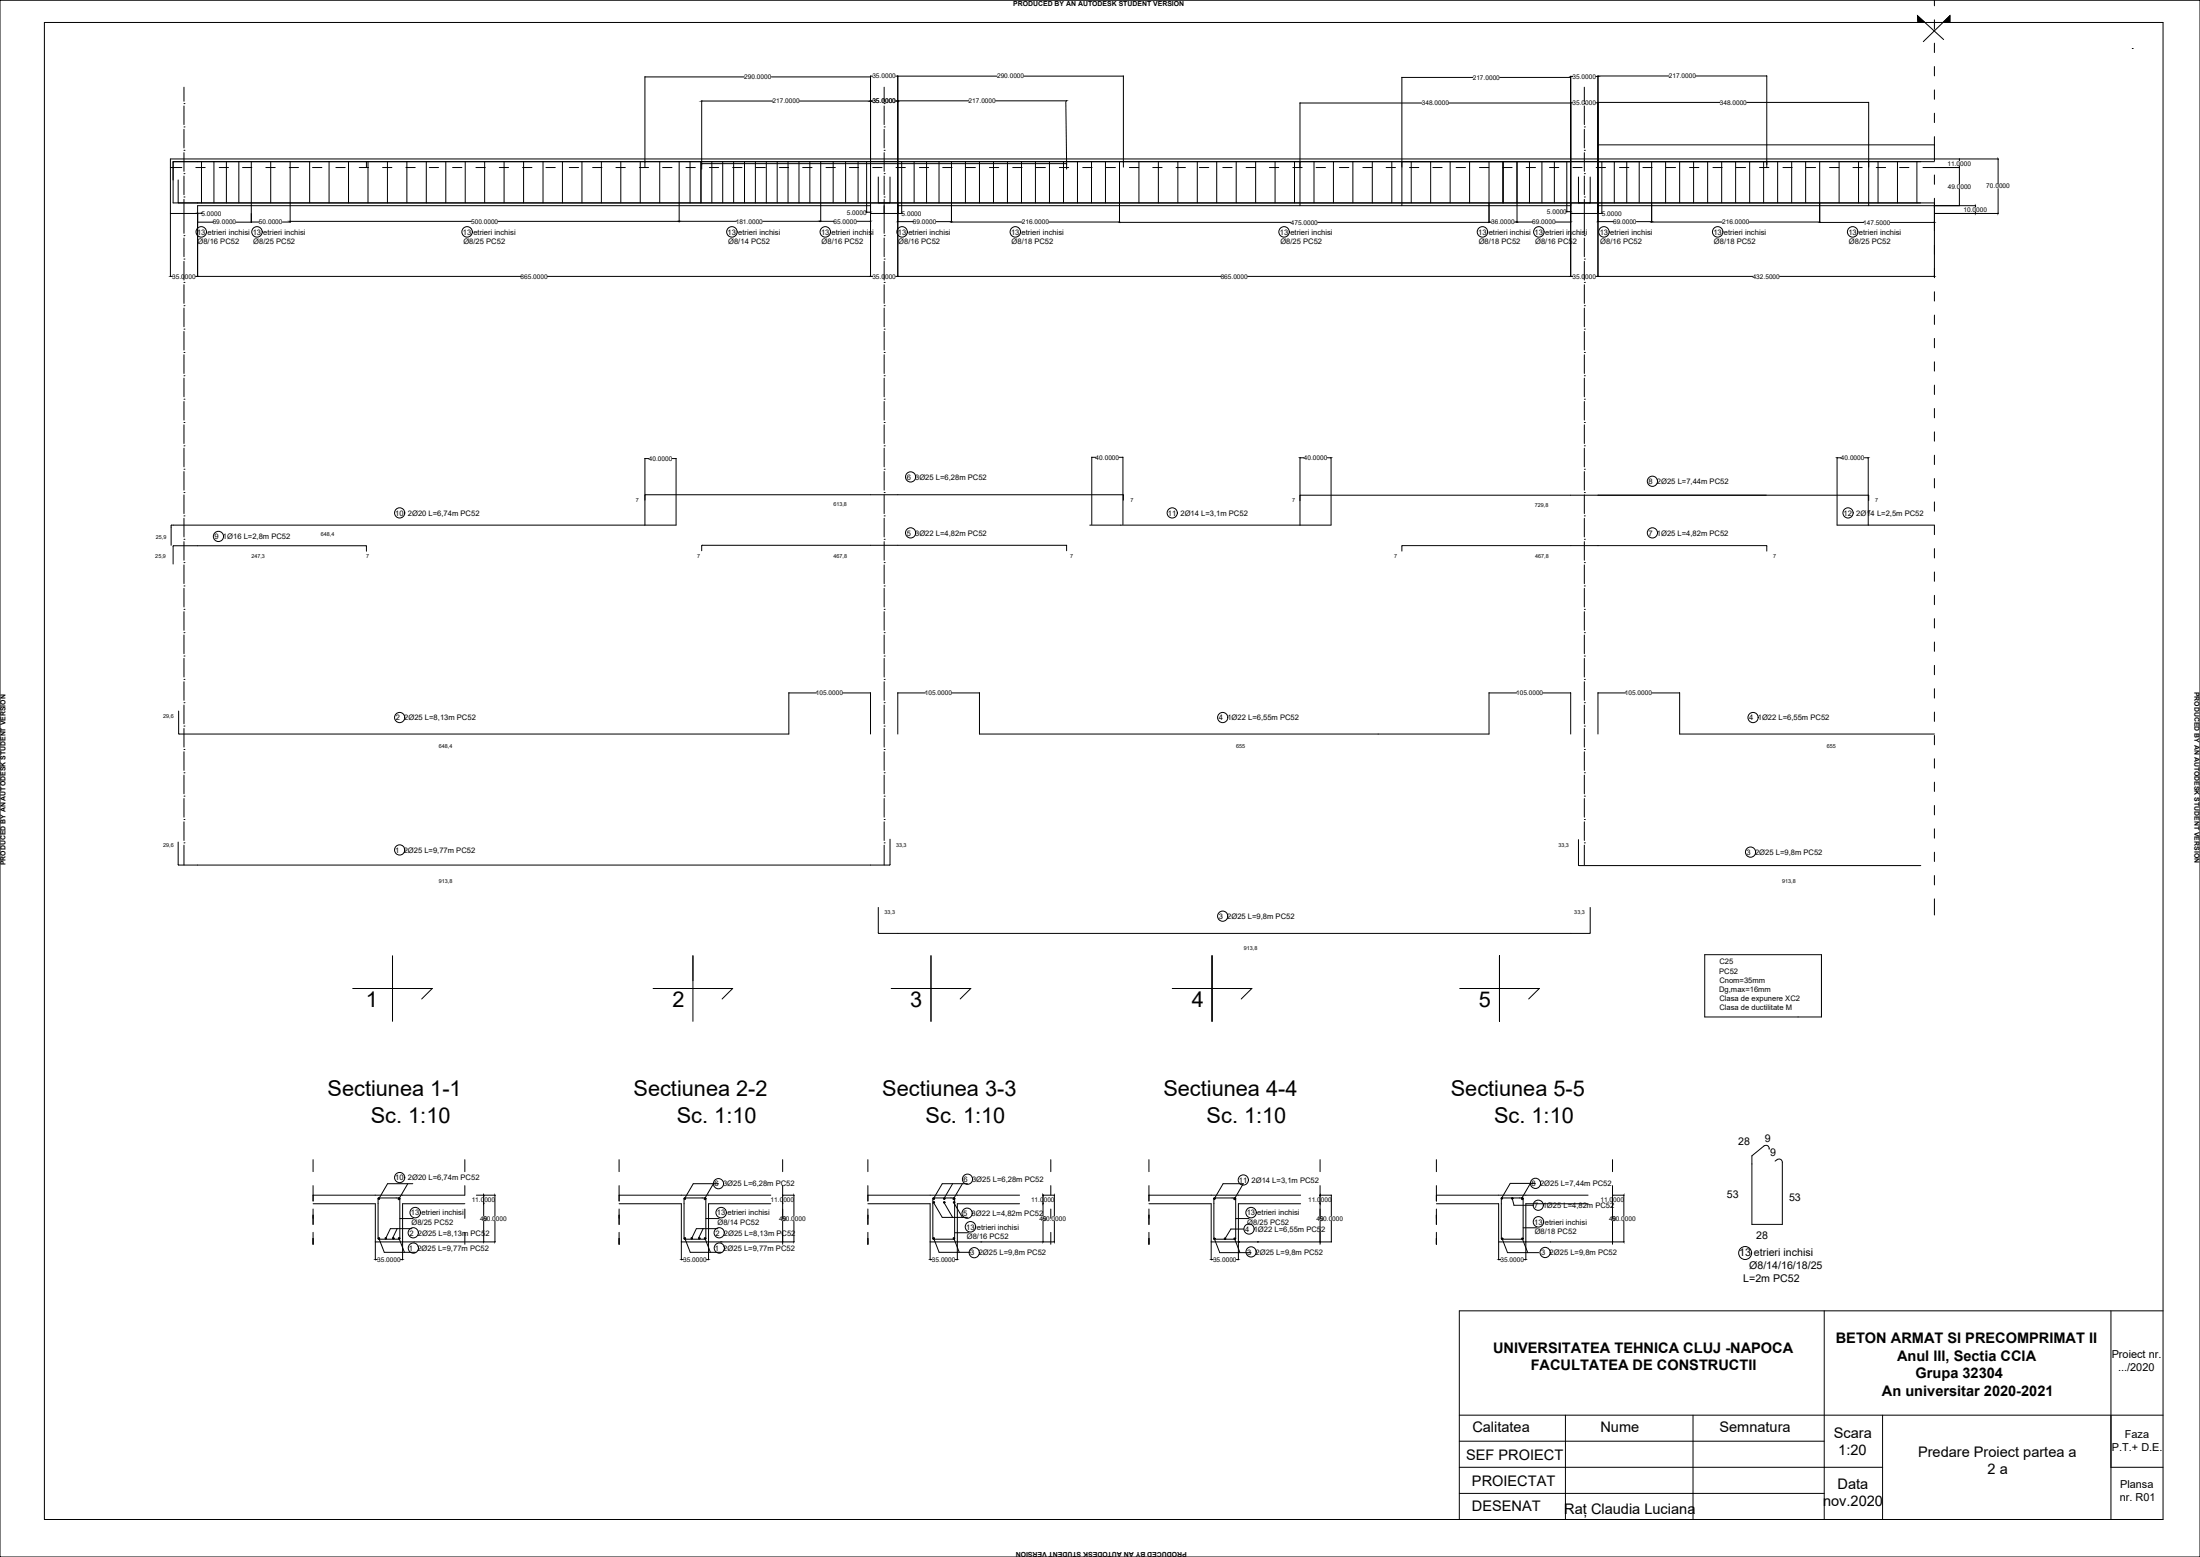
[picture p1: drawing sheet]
<svg xmlns="http://www.w3.org/2000/svg" width="1414mm" height="1000mm" viewBox="0 0 1414 1000" stroke-linecap="round" stroke-linejoin="round" font-family="sans-serif">
<!-- layer: Gr princ -->
<path d="M1243 102h-1133v35h17v-5h432v5h18v-5h432v5h18v-5h216M568 132v5M201 773h40v25h18v-25h40M201 768h98M398 773h40v25h17v-25h40M398 768h97M558 773h40v25h17v-25h40M558 768h97M738 773h40v25h18v-25h40M738 768h98M923 773h40v25h18v-25h40M923 768h98" fill="none" stroke="#000" stroke-width=".64"/>
<!-- layer: Cnom -->
<path d="M1237 14h-4l-1-4 17 15M1249 14h4v-4l-17 17M1234 104h-1123v26h1123" fill="none" stroke="#000" stroke-width=".64"/>
<!-- layer: Axe de simetrie -->
<g fill="none" stroke="#000" stroke-width=".64">
<path d="M118 56v9M568 56v9M1018 56v9M118 67h.1M118 68v12M568 67h.1M568 68v12M1018 67h.1M1018 68v12M118 97h.1M118 82h.1M118 83v12"/>
<path d="M118 98v12M568 97h.1M568 82h.1M568 83v12M568 98v12M1018 97h.1M1018 82h.1M1018 83v12M1018 98v12M118 112h.1M118 113v12M568 112h.1"/>
<path d="M568 113v12M1018 112h.1M1018 113v12M118 127h.1M118 128v22M568 127h.1M568 128v22M1018 127h.1M1018 128v22M118 151h.1M118 153v12M568 151h.1"/>
<path d="M568 153v12M1018 151h.1M1018 153v12M118 166h.1M118 168v12M568 166h.1M568 168v12M1018 166h.1M1018 168v12M118 181h.1M118 196h.1M118 183v12"/>
<path d="M118 198v12M568 181h.1M568 196h.1M568 183v12M568 198v12M1018 181h.1M1018 196h.1M1018 183v12M1018 198v12M118 211h.1M118 213v12M568 211h.1"/>
<path d="M568 213v12M1018 211h.1M1018 213v12M118 226h.1M118 228v12M568 226h.1M568 228v12M1018 226h.1M1018 228v12M118 241h.1M118 256h.1M118 243v12"/>
<path d="M118 258v12M568 241h.1M568 256h.1M568 243v12M568 258v12M1018 241h.1M1018 256h.1M1018 243v12M1018 258v12M118 271h.1M118 273v12M568 271h.1"/>
<path d="M568 273v12M1018 271h.1M1018 273v12M118 286h.1M118 288v12M568 286h.1M568 288v12M1018 286h.1M1018 288v12M118 301h.1M118 316h.1M118 303v12"/>
<path d="M118 318v12M568 301h.1M568 316h.1M568 303v12M568 318v12M1018 301h.1M1018 316h.1M1018 303v12M1018 318v12M118 331h.1M118 333v12M568 331h.1"/>
<path d="M568 333v12M1018 331h.1M1018 333v12M118 346h.1M118 348v12M568 346h.1M568 348v12M1018 346h.1M1018 348v12M118 361h.1M118 376h.1M118 363v12"/>
<path d="M118 378v12M568 361h.1M568 376h.1M568 363v12M568 378v12M1018 361h.1M1018 376h.1M1018 363v12M1018 378v12M118 391h.1M118 393v12M568 391h.1"/>
<path d="M568 393v12M1018 391h.1M1018 393v12M118 406h.1M118 408v12M568 406h.1M568 408v12M1018 406h.1M1018 408v12M118 421h.1M118 436h.1M118 423v12"/>
<path d="M118 438v12M568 421h.1M568 436h.1M568 423v12M568 438v12M1018 421h.1M1018 436h.1M1018 423v12M1018 438v12M118 451h.1M118 453v12M568 451h.1"/>
<path d="M568 453v12M1018 451h.1M1018 453v12M118 466h.1M118 468v12M568 466h.1M568 468v12M1018 466h.1M1018 468v12M118 481h.1M118 496h.1M118 483v12"/>
<path d="M118 498v12M568 481h.1M568 496h.1M568 483v12M568 498v12M1018 481h.1M1018 496h.1M1018 483v12M1018 498v12M118 511h.1M118 513v12M568 511h.1"/>
<path d="M568 513v12M1018 511h.1M1018 513v12M118 526h.1M118 528v12M568 526h.1M568 528v12M1018 526h.1M1018 528v12M118 541h.1M118 543v13M568 541h.1"/>
<path d="M568 543v13M1018 541h.1M1018 543v13"/>
</g>
<!-- layer: Axa simetrie si axa placa -->
<g fill="none" stroke="#000" stroke-width=".64">
<path d="M1243 0v4M1243 13v6M1243 28v6M1243 43v6M1243 58v6M1243 73v6M1243 88v15M110 108h7M126 108h6M141 108h6M156 108h6M171 108h6"/>
<path d="M186 108h6M201 108h6M216 108h6M231 108h6M246 108h6M261 108h6M276 108h6M291 108h6M306 108h6M321 108h6M336 108h6M351 108h6"/>
<path d="M366 108h6M381 108h6M396 108h6M411 108h6M426 108h6M441 108h6M456 108h6M471 108h6M486 108h6M501 108h6M516 108h6M531 108h6"/>
<path d="M546 108h6M561 108h6M576 108h6M591 108h6M606 108h6M621 108h6M636 108h6M651 108h6M666 108h6M681 108h6M696 108h6M711 108h6"/>
<path d="M726 108h6M741 108h6M756 108h6M771 108h6M786 108h6M801 108h6M816 108h6M831 108h6M846 108h6M861 108h6M876 108h6M891 108h6"/>
<path d="M906 108h6M921 108h6M936 108h6M951 108h6M966 108h6M981 108h6M996 108h6M1011 108h6M1026 108h6M1041 108h6M1056 108h6M1071 108h6"/>
<path d="M1086 108h6M1101 108h6M1116 108h6M1131 108h6M1146 108h6M1161 108h6M1176 108h6M1191 108h6M1206 108h6M1221 108h6M1236 108h7M1243 112v6"/>
<path d="M1243 127v6M1243 142v6M1243 157v6M1243 172v6M1243 187v6M1243 202v6M1243 217v6M1243 232v6M1243 247v6M1243 262v6M1243 277v6M1243 292v6"/>
<path d="M1243 307v6M1243 322v6M1243 337v6M1243 352v6M1243 367v6M1243 382v6M1243 397v6M1243 412v6M1243 427v6M1243 442v6M1243 457v6M1243 472v6"/>
<path d="M1243 487v6M1243 502v6M1243 517v6M1243 532v6M1243 547v6M1243 562v6M1243 577v11M201 745v8M299 745v8M398 745v8M503 745v8M558 745v8"/>
<path d="M675 745v8M738 745v8M848 745v8M923 745v8M1036 745v8M201 762v9M201 777v10M299 762v6M299 777v6M398 762v9M398 777v10M503 762v6"/>
<path d="M503 777v6M558 762v9M558 777v10M675 762v6M675 777v6M738 762v9M738 777v10M848 762v6M848 777v6M923 762v9M923 777v10M1036 762v6"/>
<path d="M1036 777v6M201 792v7M299 792v7M398 792v7M503 792v7M558 792v7M675 792v7M738 792v7M848 792v7M923 792v7M1036 792v7"/>
</g>
<!-- layer: Bare de armatura -->
<g fill="none" stroke="#000" stroke-width=".64">
<path d="M115 116v14h1128M236 107l-1-3h-124v12M451 105h234M451 105v4M564 114v16M572 114v16M685 105l1 4M722 104h-307l-1 3M722 104v3M835 107l1-3h365v3M901 104v3M1014 114l1 16"/>
<path d="M1022 114v16M1135 104l1 3M565 130h.1M722 318h-307l-1 3M722 318v3M835 322l1-4h365v4M111 351h125M111 351v11M236 351v3M451 354v-4h234l1 4M901 354v-4h234l1 4M115 457v15h392"/>
<path d="M629 472h328M1079 472h164M572 539v17h-457v-15M1014 539l1 17h219M564 583v16M1022 583v17l-457-1"/>
<circle cx="440" cy="770" r=".5"/>
<circle cx="453" cy="770" r=".5"/>
<circle cx="600" cy="772" r=".5"/>
<circle cx="600" cy="770" r=".5"/>
<circle cx="607" cy="772" r=".5"/>
<circle cx="607" cy="770" r=".5"/>
<circle cx="613" cy="770" r=".5"/>
<circle cx="613" cy="772" r=".5"/>
<circle cx="965" cy="770" r=".5"/>
<circle cx="972" cy="770" r=".5"/>
<circle cx="978" cy="770" r=".5"/>
<circle cx="244" cy="795" r=".5"/>
<circle cx="248" cy="795" r=".5"/>
<circle cx="253" cy="795" r=".5"/>
<circle cx="256" cy="795" r=".5"/>
<circle cx="440" cy="795" r=".5"/>
<circle cx="445" cy="795" r=".5"/>
<circle cx="449" cy="795" r=".5"/>
<circle cx="453" cy="795" r=".5"/>
<circle cx="600" cy="795" r=".5"/>
<circle cx="613" cy="795" r=".5"/>
<circle cx="780" cy="796" r=".5"/>
<circle cx="787" cy="796" r=".5"/>
<circle cx="793" cy="796" r=".5"/>
<circle cx="965" cy="796" r=".5"/>
<circle cx="978" cy="796" r=".5"/>
</g>
<!-- layer: Etrieri constructivi -->
<g fill="none" stroke="#000" stroke-width=".64">
<path d="M235 104h180M722 104h113M1201 104h42M110 337h325M110 337v13M700 337h155M1181 337h62"/>
<circle cx="244" cy="770" r=".5"/>
<circle cx="256" cy="770" r=".5"/>
<circle cx="780" cy="770" r=".5"/>
<circle cx="793" cy="770" r=".5"/>
</g>
<!-- layer: cote -->
<g fill="none" stroke="#000" stroke-width=".64">
<path d="M0 0h1414v1000h-1414zM29 14h1361v962h-1361zM1370 31h.1M414 49v55M415 49h63M496 49h63M559 49v129h-207M560 49h1M576 49h65M577 49v129M658 49h64v55M901 50v82"/>
<path d="M901 50h46M964 50h45M1009 49v129M1010 49h1M1026 49h1M1073 49h-46v129h99M1090 49h45M1136 49v57M451 65v40M451 65h46M514 65h45M560 65h1"/>
<path d="M623 65h-47M640 65h45M685 65l1 40M686 65h.1M835 66v66M836 66h78M931 66h78M1010 66h1M1026 66h1M1027 66h78M1123 66h78v66M1027 93h216"/>
<path d="M1243 102h41v16M1243 108h16M1259 102v1M1259 106v12M110 137v41h1M129 137h.1M130 137h-3v41M162 130v13M186 130v13M436 130v13M527 130v12M557 136h2"/>
<path d="M557 130v6M580 130v7h-3M612 130v13M719 130v13M957 130v13M975 130v13M1007 136h2M1007 130v6M1030 130v7h-3M1062 130v13M1170 130v13M1243 130v48h-99"/>
<path d="M1243 137h41M1243 132h27M1259 121v11M1270 132v1M1270 136v1M1284 121v16M127 143h10M152 143h9M162 143h5M181 143h5M187 142h116M473 142h-153"/>
<path d="M490 142h46M527 142h.1M551 142h8M577 142h10M602 142h9M612 143h45M674 143h45M720 143h110M847 143h110M957 143h2M985 143h-12M1000 143h9"/>
<path d="M1027 142h10M1052 142h9M1062 143h45M1124 143h45M1170 143h28M1215 143h28M126 178h209M560 178h1M576 178h209M802 178h209M1026 178h1M414 294v43"/>
<path d="M415 295h2M432 295h2M435 294v43M702 294v43M702 294h2M719 294h3M722 294v43M835 294v43M836 294h2M853 294h2v43M1181 294v43M1181 294h2"/>
<path d="M1198 294h3M1201 294v43M525 445h-18v27M542 445h17v27M595 445h-18v27M612 445h17v27M975 445h-18v27M992 445h17v27M1045 445h-18v27M1062 445h17v27M306 768h12M311 768v13"/>
<path d="M311 773h.1M318 768v13M503 773h.1M510 768v13M510 768h-7v13M670 773h.1M678 768v13M678 768h-8v13M848 773h.1M856 768v13M856 768h-8v13M1036 773h.1"/>
<path d="M1044 768v13M1044 768h-8v13M241 798v11M311 784v14M318 784v14M318 798h-59v11M438 798v11M503 784v14M510 784v14M510 798h-55v11M598 798v11M670 784v14"/>
<path d="M678 784v14M678 798h-63v11M778 798v11M796 798h.1M796 798h60M796 798v11M808 798h.1M848 784v14M856 784v14M963 798v11M1036 784v14M1044 784v14"/>
<path d="M1044 798h-63v11M241 809h2M257 809h2M438 809h1M454 809h1M598 809h1M614 809h1M779 809h1M795 809h1M963 809h1M979 809h2M1172 842v134"/>
<path d="M1357 842v134M1390 842h-452v134M938 909h452M1006 909v67M1088 909v67M1210 909v67M938 926h234M938 943h272M938 959h234M1357 943h33"/>
</g>
<!-- layer: Etrieri -->
<g fill="none" stroke="#000" stroke-width=".64">
<path d="M129 104v26M137 104v26M145 104v26M154 104v26M162 104v26M174 104v26M186 104v26M199 104v26M211 104v26M224 104v26M237 104v26M249 104v26"/>
<path d="M261 104v26M274 104v26M287 104v26M299 104v26M311 104v26M324 104v26M337 104v26M349 104v26M361 104v26M374 104v26M387 104v26M399 104v26"/>
<path d="M411 104v26M424 104v26M436 104v26M443 104v26M451 104v26M457 104v26M464 104v26M472 104v26M478 104v26M485 104v26M493 104v26M499 104v26"/>
<path d="M506 104v26M514 104v26M520 104v26M527 104v26M535 104v26M543 104v26M551 104v26M557 104v26M580 104v26M588 104v26M596 104v26M604 104v26"/>
<path d="M612 104v26M620 104v26M629 104v26M639 104v26M647 104v26M657 104v26M665 104v26M674 104v26M684 104v26M692 104v26M702 104v26M710 104v26"/>
<path d="M719 104v26M732 104v26M744 104v26M757 104v26M769 104v26M782 104v26M795 104v26M807 104v26M819 104v26M832 104v26M845 104v26M857 104v26"/>
<path d="M869 104v26M882 104v26M895 104v26M907 104v26M919 104v26M932 104v26M944 104v26M957 104v26M966 104v26M975 104v26M983 104v26M991 104v26"/>
<path d="M999 104v26M1007 104v26M1030 104v26M1038 104v26M1046 104v26M1054 104v26M1062 104v26M1070 104v26M1079 104v26M1088 104v26M1097 104v26M1107 104v26"/>
<path d="M1115 104v26M1125 104v26M1133 104v26M1142 104v26M1152 104v26M1160 104v26M1170 104v26M1182 104v26M1194 104v26M1207 104v26M1219 104v26M1232 104v26"/>
</g>
<!-- layer: Text -->
<g fill="none" stroke="#000" stroke-width=".64">
<path d="M1096 613h75v40h-75zM262 760l-6 10M265 760h-16l-5 10M459 760l-6 10M462 760h-16l-6 10M600 772l6 10h16M607 772l5 10M612 760l-5 10M613 772l6 10M619 760l-6 10M622 760h-16l-6 10M780 770l6-10h13l-6 10"/>
<path d="M972 770l1 4h13M984 760l-6 10M987 760h-16l-6 10M244 795l3 9h20M255 789l-3 6M256 795l4 9M257 783h9M265 789h-14l-3 6M440 795l4 9h20M452 789l-3 6M453 795l4 9M454 783h8"/>
<path d="M461 789h-13l-3 6M600 795l4 9h20M613 795l4 9M614 792h8M780 796l4 9h20M793 796l4 9M794 783h9M799 789h-8l-4 7M965 796l4 9h20M978 796l4 9M979 789h8"/>
<circle cx="129" cy="149" r="3"/>
<circle cx="165" cy="149" r="3"/>
<circle cx="300" cy="149" r="3"/>
<circle cx="470" cy="149" r="3"/>
<circle cx="530" cy="149" r="3"/>
<circle cx="580" cy="149" r="3"/>
<circle cx="653" cy="149" r="3"/>
<circle cx="825" cy="149" r="3"/>
<circle cx="953" cy="149" r="3"/>
<circle cx="989" cy="149" r="3"/>
<circle cx="1031" cy="149" r="3"/>
<circle cx="1104" cy="149" r="3"/>
<circle cx="1191" cy="149" r="3"/>
<circle cx="585" cy="306" r="3"/>
<circle cx="1062" cy="309" r="3"/>
<circle cx="257" cy="329" r="3"/>
<circle cx="753" cy="329" r="3"/>
<circle cx="1188" cy="329" r="3"/>
<circle cx="140" cy="345" r="3"/>
<circle cx="585" cy="342" r="3"/>
<circle cx="1062" cy="342" r="3"/>
<circle cx="257" cy="461" r="3"/>
<circle cx="786" cy="461" r="3"/>
<circle cx="1127" cy="461" r="3"/>
<circle cx="257" cy="546" r="3"/>
<circle cx="1125" cy="547" r="3"/>
<circle cx="786" cy="588" r="3"/>
<circle cx="257" cy="756" r="3"/>
<circle cx="622" cy="757" r="3"/>
<circle cx="799" cy="758" r="3"/>
<circle cx="267" cy="779" r="3"/>
<circle cx="462" cy="760" r="3"/>
<circle cx="463" cy="779" r="3"/>
<circle cx="622" cy="779" r="3"/>
<circle cx="804" cy="779" r="3"/>
<circle cx="987" cy="760" r="3"/>
<circle cx="989" cy="774" r="3"/>
<circle cx="266" cy="792" r="3"/>
<circle cx="462" cy="792" r="3"/>
<circle cx="624" cy="788" r="3"/>
<circle cx="803" cy="789" r="3"/>
<circle cx="989" cy="785" r="3"/>
<circle cx="266" cy="802" r="3"/>
<circle cx="462" cy="802" r="3"/>
<circle cx="626" cy="805" r="3"/>
<circle cx="804" cy="804" r="3"/>
<circle cx="993" cy="805" r="3"/>
<circle cx="1122" cy="805" r="4"/>
</g>
<!-- layer: Cnom -->
<path d="M1232 10l5 4h-4zM1249 14l4-4v4z" fill="#000" stroke="#000" stroke-width=".64"/>
<!-- layer: Sectiuni -->
<g fill="none" stroke="#000" stroke-width=".64">
<path d="M252 614v42M445 614v42M598 614v42M779 614v42M964 614v42M227 635h51l-7 7M420 635h51l-7 7M573 635h51l-7 7M753 635h52l-7 7M938 635h51l-7 7M1137 738a2.1 2.1 0 0 0-1-2 2.1 2.1 0 0 0-2 0l-8 6v44h19v-39a2.1 2.1 0 0 0-1-2 2.1 2.1 0 0 0-2 0l-1 1M243 769l14 1v26h-14"/>
<path d="M243 769v27M256 769v1M257 770l-1 1M440 769l14 1v26h-14zM453 769l-1 1M454 770l-1 1M600 769l14 1-1 26h-13zM613 769l-1 1M614 770l-1 1M780 769l14 1v26h-14zM794 769l-1 1M794 770v1"/>
<path d="M965 769l14 1v26h-14zM978 769v1M979 770l-1 1"/>
</g>
<g font-size="14">
<text x="235" y="647">1</text>
<text x="432" y="647">2</text>
<text x="585" y="647">3</text>
<text x="766" y="647">4</text>
<text x="950" y="647">5</text>
<text x="211" y="704">Sectiunea 1-1</text>
<text x="407" y="704">Sectiunea 2-2</text>
<text x="567" y="704">Sectiunea 3-3</text>
<text x="748" y="704">Sectiunea 4-4</text>
<text x="932" y="704">Sectiunea 5-5</text>
<text x="238" y="721">Sc. 1:10</text>
<text x="435" y="721">Sc. 1:10</text>
<text x="595" y="721">Sc. 1:10</text>
<text x="776" y="721">Sc. 1:10</text>
<text x="960" y="721">Sc. 1:10</text>
</g>
<g font-size="9.4">
<text x="1180" y="863">BETON ARMAT SI PRECOMPRIMAT II</text>
<text x="960" y="869">UNIVERSITATEA TEHNICA CLUJ -NAPOCA</text>
<text x="1219" y="874">Anul III, Sectia CCIA</text>
<text x="984" y="880">FACULTATEA DE CONSTRUCTII</text>
<text x="1231" y="885">Grupa 32304</text>
<text x="1210" y="897">An universitar 2020-2021</text>
<text x="946" y="920">Calitatea</text>
<text x="1029" y="920">Nume</text>
<text x="1105" y="920">Semnatura</text>
<text x="1179" y="924">Scara</text>
<text x="1181" y="935">1:20</text>
<text x="1233" y="936">Predare Proiect partea a</text>
<text x="942" y="938">SEF PROIECT</text>
<text x="1277" y="947">2 a</text>
<text x="946" y="955">PROIECTAT</text>
<text x="1181" y="956">Data</text>
<text x="946" y="971">DESENAT</text>
<text x="1172" y="967">nov.2020</text>
<text x="1005" y="973">Raț Claudia Luciana</text>
</g>
<g font-size="7">
<text x="1357" y="872">Proiect nr.</text>
<text x="1361" y="881">.../2020</text>
<text x="1366" y="924">Faza</text>
<text x="1357" y="932">P.T.+ D.E.</text>
<text x="1363" y="956">Plansa</text>
<text x="1362" y="964">nr. R01</text>
</g>
<g font-size="6.8">
<text x="1117" y="736">28</text>
<text x="1134" y="734">9</text>
<text x="1138" y="743">9</text>
<text x="1110" y="769">53</text>
<text x="1150" y="771">53</text>
<text x="1129" y="796">28</text>
<text x="1118" y="807">13 etrieri inchisi</text>
<text x="1124" y="815">Ø8/14/16/18/25</text>
<text x="1120" y="823">L=2m PC52</text>
</g>
<g font-size="4.9">
<text x="127" y="151">13 etrieri inchisi 13 etrieri inchisi</text>
<text x="297" y="151">13 etrieri inchisi</text>
<text x="468" y="151">13 etrieri inchisi</text>
<text x="528" y="151">13 etrieri inchisi</text>
<text x="577" y="151">13 etrieri inchisi</text>
<text x="650" y="151">13 etrieri inchisi</text>
<text x="823" y="151">13 etrieri inchisi</text>
<text x="950" y="151">13 etrieri inchisi 13 etrieri inchisi</text>
<text x="1028" y="151">13 etrieri inchisi</text>
<text x="1101" y="151">13 etrieri inchisi</text>
<text x="1188" y="151">13 etrieri inchisi</text>
<text x="127" y="157">Ø8/16 PC52</text>
<text x="163" y="157">Ø8/25 PC52</text>
<text x="298" y="157">Ø8/25 PC52</text>
<text x="468" y="157">Ø8/14 PC52</text>
<text x="528" y="157">Ø8/16 PC52</text>
<text x="577" y="157">Ø8/16 PC52</text>
<text x="650" y="157">Ø8/18 PC52</text>
<text x="823" y="157">Ø8/25 PC52</text>
<text x="950" y="157">Ø8/18 PC52</text>
<text x="987" y="157">Ø8/16 PC52</text>
<text x="1028" y="157">Ø8/16 PC52</text>
<text x="1102" y="157">Ø8/18 PC52</text>
<text x="1188" y="157">Ø8/25 PC52</text>
<text x="583" y="308">6 3Ø25 L=6,28m PC52</text>
<text x="1059" y="311">8 2Ø25 L=7,44m PC52</text>
<text x="254" y="331">10 2Ø20 L=6,74m PC52</text>
<text x="751" y="331">11 2Ø14 L=3,1m PC52</text>
<text x="1185" y="331">12 2Ø14 L=2,5m PC52</text>
<text x="138" y="346">9 1Ø16 L=2,8m PC52</text>
<text x="583" y="344">5 3Ø22 L=4,82m PC52</text>
<text x="1059" y="344">7 1Ø25 L=4,82m PC52</text>
<text x="254" y="463">2 2Ø25 L=8,13m PC52</text>
<text x="783" y="463">4 1Ø22 L=6,55m PC52</text>
<text x="1124" y="463">4 1Ø22 L=6,55m PC52</text>
<text x="254" y="548">1 2Ø25 L=9,77m PC52</text>
<text x="1123" y="549">3 2Ø25 L=9,8m PC52</text>
<text x="783" y="590">3 2Ø25 L=9,8m PC52</text>
<text x="1105" y="619">C25</text>
<text x="1105" y="625">PC52</text>
<text x="1105" y="631">Cnom=35mm</text>
<text x="1105" y="637">Dg,max=16mm</text>
<text x="1105" y="643">Clasa de expunere XC2</text>
<text x="1105" y="649">Clasa de ductilitate M</text>
<text x="254" y="758">10 2Ø20 L=6,74m PC52</text>
<text x="619" y="759">6 3Ø25 L=6,28m PC52</text>
<text x="796" y="760">11 2Ø14 L=3,1m PC52</text>
<text x="984" y="762">8 2Ø25 L=7,44m PC52</text>
<text x="459" y="762">6 3Ø25 L=6,28m PC52</text>
<text x="986" y="776">7 1Ø25 L=4,82m PC52</text>
<text x="264" y="781">13 etrieri inchisi</text>
<text x="461" y="781">13 etrieri inchisi</text>
<text x="619" y="781">5 3Ø22 L=4,82m PC52</text>
<text x="801" y="781">13 etrieri inchisi</text>
<text x="264" y="787">Ø8/25 PC52</text>
<text x="461" y="787">Ø8/14 PC52</text>
<text x="621" y="790">13 etrieri inchisi</text>
<text x="800" y="791">4 1Ø22 L=6,55m PC52</text>
<text x="802" y="787">Ø8/25 PC52</text>
<text x="986" y="787">13 etrieri inchisi</text>
<text x="263" y="794">2 2Ø25 L=8,13m PC52</text>
<text x="460" y="794">2 2Ø25 L=8,13m PC52</text>
<text x="621" y="796">Ø8/16 PC52</text>
<text x="986" y="793">Ø8/18 PC52</text>
<text x="263" y="803">1 2Ø25 L=9,77m PC52</text>
<text x="459" y="803">1 2Ø25 L=9,77m PC52</text>
<text x="624" y="806">3 2Ø25 L=9,8m PC52</text>
<text x="802" y="806">3 2Ø25 L=9,8m PC52</text>
<text x="991" y="806">3 2Ø25 L=9,8m PC52</text>
</g>
<g font-size="4.4">
<text x="651" y="4">PRODUCED BY AN AUTODESK STUDENT VERSION</text>
<text x="1410" y="444" transform="rotate(90 1410 444)">PRODUCED BY AN AUTODESK STUDENT VERSION</text>
<text x="3" y="556" transform="rotate(-90 3 556)">PRODUCED BY AN AUTODESK STUDENT VERSION</text>
<text x="763" y="997" transform="rotate(-180 763 997)">PRODUCED BY AN AUTODESK STUDENT VERSION</text>
</g>
<g font-size="4.2">
<text x="478" y="51">290.0000</text>
<text x="561" y="50">35.0000</text>
<text x="641" y="50">290.0000</text>
<text x="947" y="51">217.0000</text>
<text x="1011" y="51">35.0000</text>
<text x="1073" y="50">217.0000</text>
<text x="497" y="66">217.0000</text>
<text x="561" y="66">35.0000</text>
<text x="623" y="66">217.0000</text>
<text x="914" y="68">348.0000</text>
<text x="1011" y="68">35.0000</text>
<text x="1105" y="67">348.0000</text>
<text x="1252" y="106">11.0000</text>
<text x="1252" y="121">49.0000</text>
<text x="1277" y="121">70.0000</text>
<text x="544" y="138">5.0000</text>
<text x="994" y="137">5.0000</text>
<text x="1262" y="136">10.0000</text>
<text x="129" y="138">5.0000</text>
<text x="303" y="144">500.0000</text>
<text x="473" y="144">181.0000</text>
<text x="536" y="144">65.0000</text>
<text x="579" y="139">5.0000</text>
<text x="587" y="144">69.0000</text>
<text x="1029" y="139">5.0000</text>
<text x="1037" y="144">69.0000</text>
<text x="137" y="144">69.0000</text>
<text x="166" y="144">50.0000</text>
<text x="657" y="144">216.0000</text>
<text x="830" y="144">475.0000</text>
<text x="958" y="144">36.0000</text>
<text x="985" y="144">69.0000</text>
<text x="1107" y="144">216.0000</text>
<text x="1197" y="144">147.5000</text>
<text x="111" y="179">35.0000</text>
<text x="335" y="179">865.0000</text>
<text x="561" y="179">35.0000</text>
<text x="785" y="179">865.0000</text>
<text x="1011" y="179">35.0000</text>
<text x="1126" y="179">432.5000</text>
<text x="417" y="296">40.0000</text>
<text x="704" y="295">40.0000</text>
<text x="838" y="296">40.0000</text>
<text x="1183" y="296">40.0000</text>
<text x="524" y="447">105.0000</text>
<text x="594" y="447">105.0000</text>
<text x="974" y="447">105.0000</text>
<text x="1044" y="447">105.0000</text>
<text x="303" y="772">11.0000</text>
<text x="495" y="772">11.0000</text>
<text x="663" y="772">11.0000</text>
<text x="841" y="772">11.0000</text>
<text x="1029" y="772">11.0000</text>
<text x="309" y="784">49</text>
<text x="311" y="784">60.0000</text>
<text x="501" y="784">49</text>
<text x="503" y="784">60.0000</text>
<text x="668" y="784">49</text>
<text x="670" y="784">60.0000</text>
<text x="846" y="784">49</text>
<text x="848" y="784">60.0000</text>
<text x="1034" y="784">49</text>
<text x="1036" y="784">60.0000</text>
<text x="242" y="811">35.0000</text>
<text x="439" y="811">35.0000</text>
<text x="599" y="811">35.0000</text>
<text x="780" y="811">35.0000</text>
<text x="964" y="811">35.0000</text>
</g>
<g font-size="3.5">
<text x="409" y="323">7</text>
<text x="727" y="323">7</text>
<text x="830" y="323">7</text>
<text x="1205" y="323">7</text>
<text x="536" y="325">613,8</text>
<text x="986" y="326">729,8</text>
<text x="1201" y="330">7</text>
<text x="100" y="346">25,9</text>
<text x="206" y="344">648,4</text>
<text x="100" y="359">25,9</text>
<text x="162" y="359">247,3</text>
<text x="235" y="359">7</text>
<text x="448" y="359">7</text>
<text x="536" y="359">467,8</text>
<text x="688" y="359">7</text>
<text x="896" y="359">7</text>
<text x="987" y="359">467,8</text>
<text x="1140" y="359">7</text>
<text x="105" y="461">29,6</text>
<text x="282" y="480">648,4</text>
<text x="794" y="480">655</text>
<text x="1174" y="480">655</text>
<text x="105" y="544">29,6</text>
<text x="576" y="544">33,3</text>
<text x="1002" y="544">33,3</text>
<text x="282" y="567">913,8</text>
<text x="1145" y="567">913,8</text>
<text x="568" y="587">33,3</text>
<text x="1012" y="587">33,3</text>
<text x="799" y="610">913,8</text>
</g>
</svg>
